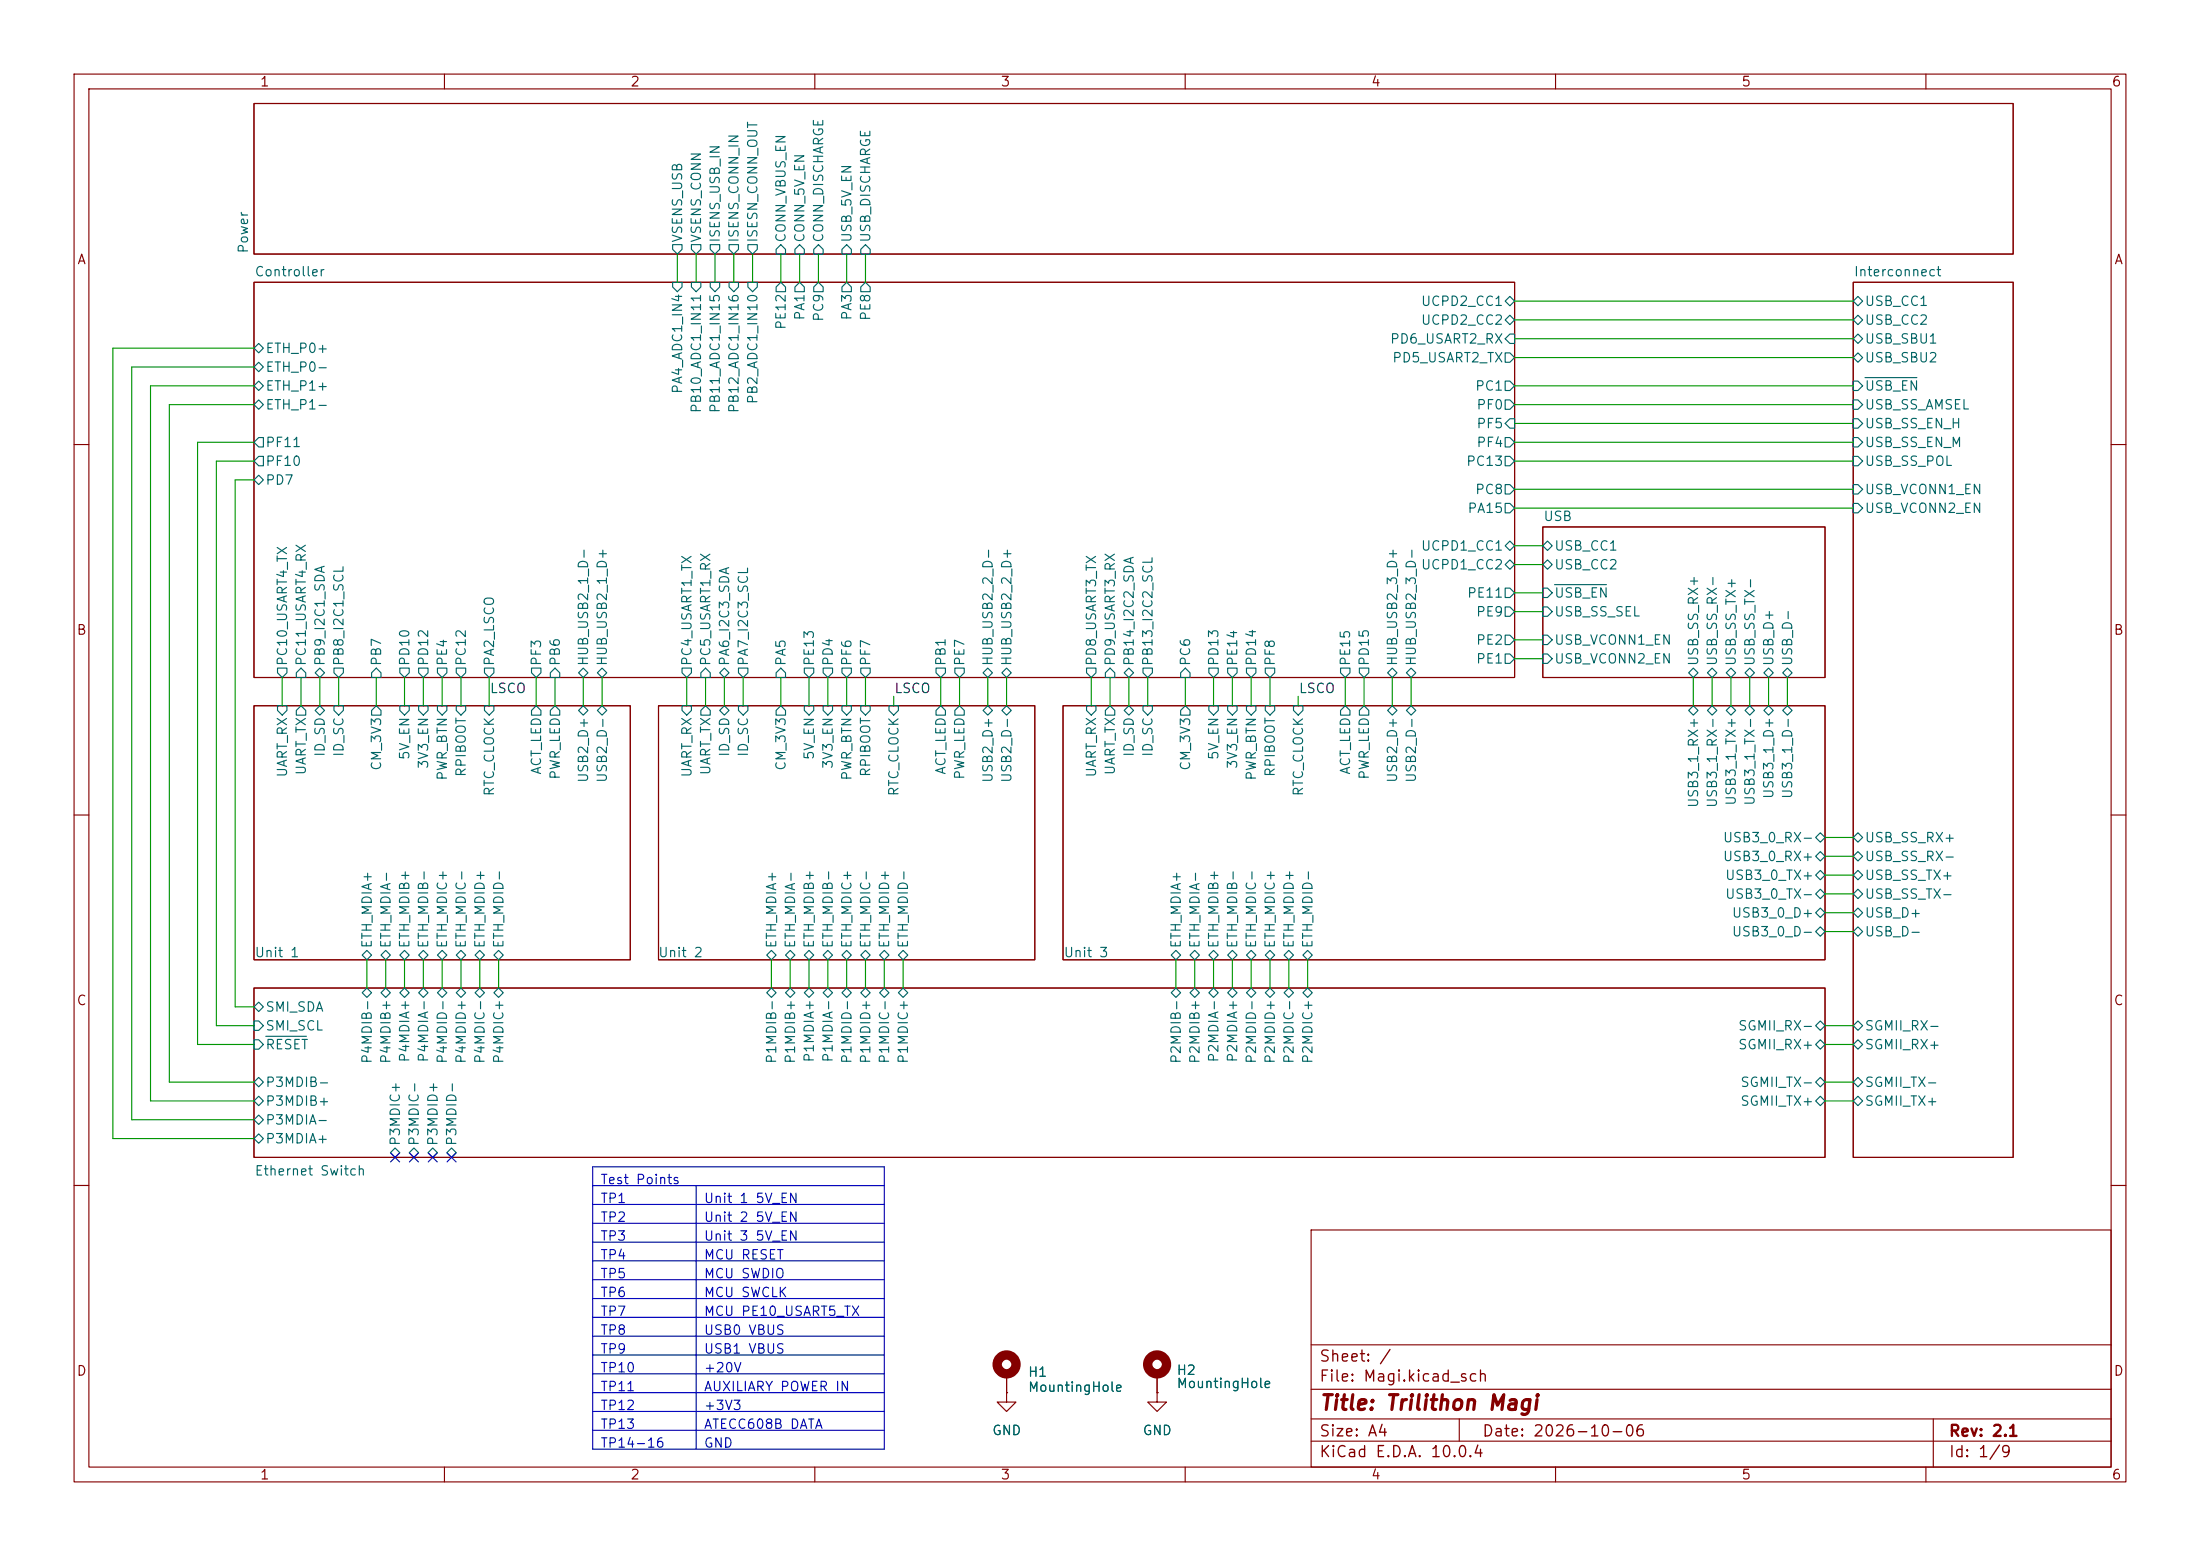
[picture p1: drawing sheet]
<svg xmlns="http://www.w3.org/2000/svg" width="297mm" height="210mm" viewBox="0 0 297 210" stroke-linecap="round" stroke-linejoin="round" font-family="sans-serif">
<g fill="none" stroke="#840000" stroke-width=".15">
<path d="M10 10h277v190h-277zM12 12h273v186h-273zM34.3 14h237.5v20.3h-237.5zM60 10v2M110 10v2M160 10v2M210 10v2M260 10v2M34.3 38.1h170.2v53.3h-170.2zM250.2 38.1h21.6v118.1h-21.6zM10 60h2M208.3 71.1h38.1v20.3h-38.1z"/>
<path d="M285 60h2M34.3 95.3h50.8v34.2h-50.8zM88.9 95.3h50.8v34.2h-50.8zM143.5 95.3h102.9v34.2h-102.9zM10 110h2M285 110h2M34.3 133.4h212.1v22.8h-212.1zM10 160h2M177 166h108v32h-108zM285 160h2M60 198v2M110 198v2"/>
<path d="M135.9 188v1.2h1.3l-1.3 1.3-1.3-1.3h1.3M135.9 188h.1M135.9 185.4v2.6M156.2 188v1.2h1.3l-1.3 1.3-1.3-1.3h1.3M156.2 188h.1M156.2 185.4v2.6M160 198v2M177 194.5h108M177 191.5h108M177 187.5h108M177 181.5h108M197 191.5v3"/>
<path d="M210 198v2M260 198v2M261 191.5v6.5"/>
</g>
<g fill="none" stroke="#006464" stroke-width=".15">
<path d="M90.8 38.1h1.3v.6l-.7 .7-.6-.7zM90.8 33h1.3v.7l-.7 .6-.6-.6zM93.3 38.1h1.3v.6l-.6 .7-.7-.7zM93.3 33h1.3v.7l-.6 .6-.7-.6zM95.9 38.1h1.3v.6l-.7 .7-.6-.7zM95.9 33h1.3v.7l-.7 .6-.6-.6zM98.4 38.1h1.3v.6l-.6 .7-.7-.7zM98.4 33h1.3v.7l-.6 .6-.7-.6zM101 38.1h1.2v.6l-.6 .7-.6-.7zM101 33h1.2v.7l-.6 .6-.6-.6zM104.8 38.7l.6-.6 .6 .6v.7h-1.2zM104.8 33.7l.6-.7 .6 .7v.6h-1.2z"/>
<path d="M107.9 38.1l.7 .6v.7h-1.3v-.7zM107.9 33l.7 .7v.6h-1.3v-.6zM110.5 38.1l.6 .6v.7h-1.2v-.7zM110.5 33l.6 .7v.6h-1.2v-.6zM114.3 38.1l.6 .6v.7h-1.2v-.7zM114.3 33l.6 .7v.6h-1.2v-.6zM116.2 38.7l.6-.6 .7 .6v.7h-1.3zM116.2 33.7l.6-.7 .7 .7v.6h-1.3zM34.3 47l.6-.6 .7 .6-.7 .6zM34.3 49.5l.6-.6 .7 .6-.7 .7zM34.9 54l.7 .6-.7 .6-.6-.6zM34.9 51.4l.7 .7-.7 .6-.6-.6z"/>
<path d="M34.9 59.1h.7v1.2h-.7l-.6-.6zM203.2 40.6l.6-.6 .7 .6-.7 .7zM203.2 47.6h.6l.7 .7-.7 .6h-.6zM203.2 51.4h.6l.7 .7-.7 .6h-.6zM203.2 59.1h.6l.7 .6-.7 .6h-.6zM203.2 54h.6l.7 .6-.7 .6h-.6zM203.8 42.5l.7 .7-.7 .6-.6-.6zM203.8 56.5h.7v1.3h-.7l-.6-.6zM203.8 45.1h.7v1.3h-.7l-.6-.7zM250.2 51.4h.6l.7 .7-.7 .6h-.6zM250.2 43.2l.6-.7 .7 .7-.7 .6zM250.2 40.6l.6-.6 .7 .6-.7 .7z"/>
<path d="M250.2 45.7l.6-.6 .7 .6-.7 .7zM250.2 54h.6l.7 .6-.7 .6h-.6zM250.2 48.3l.6-.7 .7 .7-.7 .6zM250.2 56.5h.6l.7 .7-.7 .6h-.6zM250.2 59.1h.6l.7 .6-.7 .6h-.6zM251.8 51h7M34.3 64.8l.6-.7 .7 .7-.7 .6zM34.9 61.6h.7v1.3h-.7l-.6-.7zM203.2 76.2l.6-.6 .7 .6-.7 .6zM203.2 73.7l.6-.7 .7 .7-.7 .6zM203.2 79.4h.6l.7 .6-.7 .6h-.6zM203.2 61.6h.6l.7 .6-.7 .7h-.6z"/>
<path d="M203.2 65.4h.6l.7 .6-.7 .7h-.6zM203.2 67.9h.6l.7 .7-.7 .6h-.6zM208.3 73.7l.6-.7 .6 .7-.6 .6zM208.3 76.2l.6-.6 .6 .6-.6 .6zM208.3 79.4h.6l.6 .6-.6 .6h-.6zM209.9 78.9h7M250.2 61.6h.6l.7 .6-.7 .7h-.6zM250.2 65.4h.6l.7 .6-.7 .7h-.6zM250.2 67.9h.6l.7 .7-.7 .6h-.6zM37.5 90.2h1.2v.6l-.6 .6-.6-.6zM37.5 95.3h1.2v.6l-.6 .6-.6-.6zM40.6 90.2l.7 .6v.6h-1.3v-.6z"/>
<path d="M40.6 95.3l.7 .6v.6h-1.3v-.6zM42.5 90.8l.7-.6 .6 .6-.6 .6zM42.5 95.9l.7-.6 .6 .6-.6 .6zM45.1 90.2h1.3v.6l-.7 .6-.6-.6zM45.1 95.3h1.3v.6l-.7 .6-.6-.6zM50.8 90.2l.6 .6v.6h-1.2v-.6zM50.8 95.3l.6 .6v.6h-1.2v-.6zM54 90.2h1.2v.6l-.6 .6-.6-.6zM54 95.3h1.2v.6l-.6 .6-.6-.6zM56.5 90.2h1.3v.6l-.7 .6-.6-.6zM56.5 95.3h1.3v.6l-.7 .6-.6-.6zM59.1 90.2h1.2v.6l-.6 .6-.6-.6z"/>
<path d="M59.1 95.3h1.2v.6l-.6 .6-.6-.6zM61.6 90.2h1.3v.6l-.7 .6-.6-.6zM61.6 95.3h1.3v.6l-.7 .6-.6-.6zM65.4 90.2h1.3v.6l-.7 .6-.6-.6zM65.4 95.3h1.3v.6l-.7 .6-.6-.6zM71.8 90.2h1.2v.6l-.6 .6-.6-.6zM72.4 95.3l.6 .6v.6h-1.2v-.6zM74.3 90.8l.6-.6 .7 .6v.6h-1.3zM74.9 95.3l.7 .6v.6h-1.3v-.6zM78.1 90.8l.6-.6 .7 .6-.7 .6zM78.1 95.9l.6-.6 .7 .6-.7 .6zM80.6 90.8l.7-.6 .6 .6-.6 .6z"/>
<path d="M81.3 95.3l.6 .6-.6 .6-.7-.6zM92.1 90.2h1.2v.6l-.6 .6-.6-.6zM92.1 95.3h1.2v.6l-.6 .6-.6-.6zM95.2 90.2l.7 .6v.6h-1.3v-.6zM95.2 95.3l.7 .6v.6h-1.3v-.6zM97.2 90.8l.6-.6 .6 .6-.6 .6zM97.2 95.9l.6-.6 .6 .6-.6 .6zM99.7 90.2h1.3v.6l-.7 .6-.6-.6zM99.7 95.3h1.3v.6l-.7 .6-.6-.6zM104.8 90.8l.6-.6 .6 .6v.6h-1.2zM105.4 95.3l.6 .6v.6h-1.2v-.6zM108.6 90.2h1.3v.6l-.7 .6-.6-.6z"/>
<path d="M108.6 95.3h1.3v.6l-.7 .6-.6-.6zM111.1 90.2h1.3v.6l-.6 .6-.7-.6zM111.1 95.3h1.3v.6l-.6 .6-.7-.6zM113.7 90.2h1.2v.6l-.6 .6-.6-.6zM113.7 95.3h1.2v.6l-.6 .6-.6-.6zM116.2 90.2h1.3v.6l-.7 .6-.6-.6zM116.2 95.3h1.3v.6l-.7 .6-.6-.6zM120 95.3h1.3v.6l-.7 .6-.6-.6zM126.4 90.2h1.2v.6l-.6 .6-.6-.6zM127 95.3l.6 .6v.6h-1.2v-.6zM128.9 90.2h1.3v.6l-.7 .6-.6-.6zM128.9 95.9l.6-.6 .7 .6v.6h-1.3z"/>
<path d="M132.7 90.8l.6-.6 .7 .6-.7 .6zM133.3 95.3l.7 .6-.7 .6-.6-.6zM135.3 90.8l.6-.6 .6 .6-.6 .6zM135.3 95.9l.6-.6 .6 .6-.6 .6zM146.7 90.2h1.3v.6l-.7 .6-.6-.6zM146.7 95.3h1.3v.6l-.7 .6-.6-.6zM149.2 90.8l.7-.6 .6 .6v.6h-1.3zM149.9 95.3l.6 .6v.6h-1.3v-.6zM151.8 90.8l.6-.6 .6 .6-.6 .6zM151.8 95.9l.6-.6 .6 .6-.6 .6zM154.3 90.2h1.3v.6l-.7 .6-.6-.6zM154.3 95.3h1.3v.6l-.7 .6-.6-.6z"/>
<path d="M160 90.2l.7 .6v.6h-1.3v-.6zM160 95.3l.7 .6v.6h-1.3v-.6zM163.2 90.2h1.3v.6l-.7 .6-.6-.6zM163.2 95.3h1.3v.6l-.7 .6-.6-.6zM165.7 90.2h1.3v.6l-.6 .6-.7-.6zM165.7 95.3h1.3v.6l-.6 .6-.7-.6zM168.3 90.2h1.2v.6l-.6 .6-.6-.6zM168.3 95.3h1.2v.6l-.6 .6-.6-.6zM170.8 90.2h1.3v.6l-.7 .6-.6-.6zM170.8 95.3h1.3v.6l-.7 .6-.6-.6zM174.6 95.3h1.3v.6l-.6 .6-.7-.6zM181 90.2h1.2v.6l-.6 .6-.6-.6z"/>
<path d="M181 95.9l.6-.6 .6 .6v.6h-1.2zM183.5 90.2h1.3v.6l-.7 .6-.6-.6zM184.1 95.3l.7 .6v.6h-1.3v-.6zM187.3 90.8l.7-.6 .6 .6-.6 .6zM187.3 95.9l.7-.6 .6 .6-.6 .6zM189.9 90.8l.6-.6 .6 .6-.6 .6zM189.9 95.9l.6-.6 .6 .6-.6 .6zM203.2 88.3h.6l.7 .6-.7 .6h-.6zM203.2 85.7h.6l.7 .7-.7 .6h-.6zM203.2 81.9h.6l.7 .7-.7 .6h-.6zM208.3 81.9h.6l.6 .7-.6 .6h-.6zM208.3 88.3h.6l.6 .6-.6 .6h-.6z"/>
<path d="M208.3 85.7h.6l.6 .7-.6 .6h-.6zM228 90.8l.6-.6 .6 .6-.6 .6zM228 95.9l.6-.6 .6 .6-.6 .6zM230.5 90.8l.6-.6 .7 .6-.7 .6zM231.1 95.3l.7 .6-.7 .6-.6-.6zM233 90.8l.7-.6 .6 .6-.6 .6zM233 95.9l.7-.6 .6 .6-.6 .6zM235.6 90.8l.6-.6 .7 .6-.7 .6zM235.6 95.9l.6-.6 .7 .6-.7 .6zM238.1 90.8l.7-.6 .6 .6-.6 .6zM238.1 95.9l.7-.6 .6 .6-.6 .6zM240.7 90.8l.6-.6 .6 .6-.6 .6z"/>
<path d="M240.7 95.9l.6-.6 .6 .6-.6 .6zM245.1 113l.6-.6 .7 .6-.7 .7zM245.1 118.1l.6-.6 .7 .6-.7 .6zM245.1 115.6l.6-.7 .7 .7-.7 .6zM250.2 118.1l.6-.6 .7 .6-.7 .6zM250.2 115.6l.6-.7 .7 .7-.7 .6zM250.2 113l.6-.6 .7 .6-.7 .7zM34.3 135.9l.6-.6 .7 .6-.7 .6zM34.3 137.8h.6l.7 .6-.7 .7h-.6zM35.9 139.9h5.5M48.9 128.9l.6-.6 .7 .6-.7 .6zM48.9 134l.6-.6 .7 .6-.7 .6z"/>
<path d="M51.4 128.9l.7-.6 .6 .6-.6 .6zM51.4 134l.7-.6 .6 .6-.6 .6zM54 128.9l.6-.6 .6 .6-.6 .6zM54 134l.6-.6 .6 .6-.6 .6zM56.5 128.9l.6-.6 .7 .6-.7 .6zM56.5 134l.6-.6 .7 .6-.7 .6zM59.1 128.9l.6-.6 .6 .6-.6 .6zM59.1 134l.6-.6 .6 .6-.6 .6zM61.6 128.9l.6-.6 .7 .6-.7 .6zM61.6 134l.6-.6 .7 .6-.7 .6zM64.1 128.9l.7-.6 .6 .6-.6 .6zM64.1 134l.7-.6 .6 .6-.6 .6z"/>
<path d="M66.7 128.9l.6-.6 .6 .6-.6 .6zM66.7 134l.6-.6 .6 .6-.6 .6zM103.5 128.9l.6-.6 .7 .6-.7 .6zM103.5 134l.6-.6 .7 .6-.7 .6zM106 128.9l.7-.6 .6 .6-.6 .6zM106 134l.7-.6 .6 .6-.6 .6zM108.6 128.9l.6-.6 .7 .6-.7 .6zM108.6 134l.6-.6 .7 .6-.7 .6zM111.1 128.9l.7-.6 .6 .6-.6 .6zM111.1 134l.7-.6 .6 .6-.6 .6zM113.7 128.9l.6-.6 .6 .6-.6 .6zM113.7 134l.6-.6 .6 .6-.6 .6z"/>
<path d="M116.2 128.9l.6-.6 .7 .6-.7 .6zM116.2 134l.6-.6 .7 .6-.7 .6zM118.7 128.9l.7-.6 .6 .6-.6 .6zM118.7 134l.7-.6 .6 .6-.6 .6zM121.3 128.9l.6-.6 .7 .6-.7 .6zM121.3 134l.6-.6 .7 .6-.7 .6zM158.1 128.9l.6-.6 .7 .6-.7 .6zM158.1 134l.6-.6 .7 .6-.7 .6zM160.7 128.9l.6-.6 .6 .6-.6 .6zM160.7 134l.6-.6 .6 .6-.6 .6zM163.2 128.9l.6-.6 .7 .6-.7 .6zM163.2 134l.6-.6 .7 .6-.7 .6z"/>
<path d="M165.7 128.9l.7-.6 .6 .6-.6 .6zM165.7 134l.7-.6 .6 .6-.6 .6zM168.3 128.9l.6-.6 .6 .6-.6 .6zM168.3 134l.6-.6 .6 .6-.6 .6zM170.8 128.9l.6-.6 .7 .6-.7 .6zM170.8 134l.6-.6 .7 .6-.7 .6zM173.4 128.9l.6-.6 .6 .6-.6 .6zM173.4 134l.6-.6 .6 .6-.6 .6zM175.9 128.9l.6-.6 .7 .6-.7 .6zM175.9 134l.6-.6 .7 .6-.7 .6zM245.1 120.7l.6-.7 .7 .7-.7 .6zM245.1 123.2l.6-.6 .7 .6-.7 .6z"/>
<path d="M245.1 125.7l.6-.6 .7 .6-.7 .7zM245.7 137.8l.7 .6-.7 .7-.6-.7zM250.2 125.7l.6-.6 .7 .6-.7 .7zM250.2 123.2l.6-.6 .7 .6-.7 .6zM250.2 120.7l.6-.7 .7 .7-.7 .6zM250.2 138.4l.6-.6 .7 .6-.7 .7zM34.3 146.1l.6-.7 .7 .7-.7 .6zM34.3 151.1l.6-.6 .7 .6-.7 .7zM34.3 148.6l.6-.6 .7 .6-.7 .6zM34.3 140.3h.6l.7 .7-.7 .6h-.6zM34.9 153l.7 .7-.7 .6-.6-.6zM52.7 155.6l.6-.7 .7 .7-.7 .6z"/>
<path d="M55.9 154.9l.6 .7-.6 .6-.7-.6zM58.4 154.9l.7 .7-.7 .6-.6-.6zM61 154.9l.6 .7-.6 .6-.7-.6zM245.1 141l.6-.7 .7 .7-.7 .6zM245.1 146.1l.6-.7 .7 .7-.7 .6zM245.1 148.6l.6-.6 .7 .6-.7 .6zM250.2 141l.6-.7 .7 .7-.7 .6zM250.2 148.6l.6-.6 .7 .6-.7 .6zM250.2 146.1l.6-.7 .7 .7-.7 .6z"/>
</g>
<g fill="none" stroke="#840000" stroke-width="1.3">
<circle cx="135.9" cy="184.1" r="1.27"/>
<circle cx="156.2" cy="184.1" r="1.27"/>
</g>
<g fill="none" stroke="#0000c2" stroke-width=".15">
<path d="M80 157.5h39.4v38.1h-39.4zM80 160h39.4M80 162.6h39.4M80 165.1h39.4M80 167.6h39.4M80 170.2h39.4M80 172.7h39.4M80 175.3h39.4M80 177.8h39.4M94 160v35.6M80 180.3h39.4M80 182.9h39.4"/>
<path d="M80 185.4h39.4M80 188h39.4M80 190.5h39.4M80 193h39.4"/>
</g>
<g fill="none" stroke="#009600" stroke-width=".15">
<path d="M91.4 34.3v3.8M94 34.3v3.8M96.5 34.3v3.8M99.1 34.3v3.8M101.6 34.3v3.8M105.4 34.3v3.8M107.9 34.3v3.8M110.5 34.3v3.8M114.3 34.3v3.8M116.8 34.3v3.8M34.3 59.7h-7.6v81.3h7.6M34.3 52.1h-14v96.5h14"/>
<path d="M34.3 54.6h-11.4v91.5h11.4M34.3 47h-19.1v106.7h19.1M34.3 49.5h-16.5v101.6h16.5M204.5 54.6h45.7M204.5 59.7h45.7M204.5 52.1h45.7M204.5 43.2h45.7M204.5 48.3h45.7M204.5 45.7h45.7M204.5 40.6h45.7M204.5 57.2h45.7M34.3 64.8h-2.6v71.1h2.6"/>
<path d="M34.3 62.2h-5.1v76.2h5.1M204.5 62.2h45.7M204.5 68.6h45.7M204.5 73.7h3.8M204.5 76.2h3.8M204.5 66h45.7M38.1 91.4v3.9M40.6 91.4v3.9M43.2 91.4v3.9M45.7 91.4v3.9M50.8 91.4v3.9M54.6 91.4v3.9"/>
<path d="M57.1 91.4v3.9M59.7 91.4v3.9M62.2 91.4v3.9M66 91.4v3.9M72.4 91.4v3.9M74.9 91.4v3.9M78.7 91.4v3.9M81.3 91.4v3.9M92.7 91.4v3.9M95.2 91.4v3.9M97.8 91.4v3.9M100.3 91.4v3.9"/>
<path d="M105.4 91.4v3.9M109.2 91.4v3.9M111.8 91.4v3.9M114.3 91.4v3.9M116.8 91.4v3.9M120.6 94v1.3M127 91.4v3.9M129.5 91.4v3.9M133.3 91.4v3.9M135.9 91.4v3.9M147.3 91.4v3.9M149.9 91.4v3.9"/>
<path d="M152.4 91.4v3.9M154.9 91.4v3.9M160 91.4v3.9M163.8 91.4v3.9M166.4 91.4v3.9M168.9 91.4v3.9M171.4 91.4v3.9M175.3 94v1.3M181.6 91.4v3.9M184.1 91.4v3.9M188 91.4v3.9M190.5 91.4v3.9"/>
<path d="M204.5 80h3.8M204.5 86.4h3.8M204.5 82.6h3.8M204.5 88.9h3.8M228.6 91.4v3.9M231.1 91.4v3.9M233.7 91.4v3.9M236.2 91.4v3.9M238.8 91.4v3.9M241.3 91.4v3.9M246.4 115.6h3.8M246.4 113h3.8"/>
<path d="M246.4 118.1h3.8M49.5 129.5v3.9M52.1 129.5v3.9M54.6 129.5v3.9M57.1 129.5v3.9M59.7 129.5v3.9M62.2 129.5v3.9M64.8 129.5v3.9M67.3 129.5v3.9M104.1 129.5v3.9M106.7 129.5v3.9M109.2 129.5v3.9"/>
<path d="M111.8 129.5v3.9M114.3 129.5v3.9M116.8 129.5v3.9M119.4 129.5v3.9M121.9 129.5v3.9M158.7 129.5v3.9M161.3 129.5v3.9M163.8 129.5v3.9M166.4 129.5v3.9M168.9 129.5v3.9M171.4 129.5v3.9M174 129.5v3.9"/>
<path d="M176.5 129.5v3.9M246.4 138.4h3.8M246.4 125.7h3.8M246.4 123.2h3.8M246.4 120.7h3.8M246.4 141h3.8M246.4 146.1h3.8M246.4 148.6h3.8"/>
</g>
<path d="M52.7 155.6l1.2 1.2M53.9 155.6l-1.2 1.2M55.3 155.6l1.2 1.2M56.5 155.6l-1.2 1.2M57.8 155.6l1.2 1.2M59 155.6l-1.2 1.2M60.4 155.6l1.2 1.2M61.6 155.6l-1.2 1.2" fill="none" stroke="#000084" stroke-width=".15"/>
<text font-size="2" fill="#840000" x="178" y="190.8">Title: Trilithon Magi</text>
<g font-size="1.5" fill="#840000">
<text x="178" y="184.2">Sheet: /</text>
<text x="178" y="186.9">File: Magi.kicad_sch</text>
<text x="178" y="197.1">KiCad E.D.A. 10.0.4</text>
<text x="178" y="194.3">Size: A4</text>
<text x="200" y="194.3">Date: 2026-10-06</text>
<text x="263" y="194.3">Rev: 2.1</text>
<text x="263" y="197.1">Id: 1/9</text>
</g>
<g font-size="1.3" fill="#840000">
<text x="35" y="12">1</text>
<text x="85" y="12">2</text>
<text x="135" y="12">3</text>
<text x="185" y="12">4</text>
<text x="235" y="12">5</text>
<text x="285" y="12">6</text>
<text x="10.3" y="36">A</text>
<text x="285.3" y="36">A</text>
<text x="10.3" y="86">B</text>
<text x="285.3" y="86">B</text>
<text x="10.3" y="136">C</text>
<text x="285.3" y="136">C</text>
<text x="10.3" y="186">D</text>
<text x="285.3" y="186">D</text>
<text x="35" y="200">1</text>
<text x="85" y="200">2</text>
<text x="135" y="200">3</text>
<text x="185" y="200">4</text>
<text x="235" y="200">5</text>
<text x="285" y="200">6</text>
</g>
<g font-size="1.3" fill="#006464">
<text x="33.8" y="34.3" transform="rotate(-90 33.8 34.3)">Power</text>
<text x="92.4" y="32.8" transform="rotate(-90 92.4 32.8)">VSENS_USB</text>
<text x="95" y="32.8" transform="rotate(-90 95 32.8)">VSENS_CONN</text>
<text x="97.5" y="32.8" transform="rotate(-90 97.5 32.8)">ISENS_USB_IN</text>
<text x="100" y="32.8" transform="rotate(-90 100 32.8)">ISENS_CONN_IN</text>
<text x="102.6" y="32.8" transform="rotate(-90 102.6 32.8)">ISESN_CONN_OUT</text>
<text x="106.4" y="32.8" transform="rotate(-90 106.4 32.8)">CONN_VBUS_EN</text>
<text x="108.9" y="32.8" transform="rotate(-90 108.9 32.8)">CONN_5V_EN</text>
<text x="111.5" y="32.8" transform="rotate(-90 111.5 32.8)">CONN_DISCHARGE</text>
<text x="115.3" y="32.8" transform="rotate(-90 115.3 32.8)">USB_5V_EN</text>
<text x="117.8" y="32.8" transform="rotate(-90 117.8 32.8)">USB_DISCHARGE</text>
<text x="34.3" y="37.6">Controller</text>
<text x="191.7" y="41.6">UCPD2_CC1</text>
<text x="250.2" y="37.6">Interconnect</text>
<text x="251.7" y="41.6">USB_CC1</text>
<text x="35.8" y="48">ETH_P0+</text>
<text x="106.4" y="44.6" transform="rotate(-90 106.4 44.6)">PE12</text>
<text x="108.9" y="43.3" transform="rotate(-90 108.9 43.3)">PA1</text>
<text x="111.5" y="43.5" transform="rotate(-90 111.5 43.5)">PC9</text>
<text x="115.3" y="43.3" transform="rotate(-90 115.3 43.3)">PA3</text>
<text x="117.8" y="43.4" transform="rotate(-90 117.8 43.4)">PE8</text>
<text x="187.6" y="46.7">PD6_USART2_RX</text>
<text x="191.7" y="44.2">UCPD2_CC2</text>
<text x="251.7" y="44.2">USB_CC2</text>
<text x="251.7" y="46.7">USB_SBU1</text>
<text x="35.8" y="53">ETH_P1+</text>
<text x="35.8" y="50.5">ETH_P0-</text>
<text x="92.4" y="53.2" transform="rotate(-90 92.4 53.2)">PA4_ADC1_IN4</text>
<text x="187.9" y="49.2">PD5_USART2_TX</text>
<text x="199.1" y="53">PC1</text>
<text x="251.7" y="53">USB_EN</text>
<text x="251.7" y="49.2">USB_SBU2</text>
<text x="35.8" y="55.6">ETH_P1-</text>
<text x="95" y="55.9" transform="rotate(-90 95 55.9)">PB10_ADC1_IN11</text>
<text x="97.5" y="55.9" transform="rotate(-90 97.5 55.9)">PB11_ADC1_IN15</text>
<text x="100" y="55.9" transform="rotate(-90 100 55.9)">PB12_ADC1_IN16</text>
<text x="102.6" y="54.6" transform="rotate(-90 102.6 54.6)">PB2_ADC1_IN10</text>
<text x="199.2" y="58.1">PF5</text>
<text x="199.2" y="55.6">PF0</text>
<text x="251.7" y="55.6">USB_SS_AMSEL</text>
<text x="251.7" y="58.1">USB_SS_EN_H</text>
<text x="35.8" y="63.2">PF10</text>
<text x="35.8" y="60.7">PF11</text>
<text x="35.8" y="65.7">PD7</text>
<text x="197.8" y="63.2">PC13</text>
<text x="199.2" y="60.7">PF4</text>
<text x="251.7" y="63.2">USB_SS_POL</text>
<text x="251.7" y="60.7">USB_SS_EN_M</text>
<text x="198" y="69.6">PA15</text>
<text x="199.1" y="67">PC8</text>
<text x="208.3" y="70.6">USB</text>
<text x="251.7" y="67">USB_VCONN1_EN</text>
<text x="251.7" y="69.6">USB_VCONN2_EN</text>
<text x="191.7" y="77.2">UCPD1_CC2</text>
<text x="191.7" y="74.6">UCPD1_CC1</text>
<text x="209.7" y="74.6">USB_CC1</text>
<text x="209.7" y="77.2">USB_CC2</text>
<text x="198" y="81">PE11</text>
<text x="199.2" y="83.5">PE9</text>
<text x="209.7" y="81">USB_EN</text>
<text x="209.7" y="83.5">USB_SS_SEL</text>
<text x="39.1" y="90" transform="rotate(-90 39.1 90)">PC10_USART4_TX</text>
<text x="41.6" y="90" transform="rotate(-90 41.6 90)">PC11_USART4_RX</text>
<text x="44.2" y="90" transform="rotate(-90 44.2 90)">PB9_I2C1_SDA</text>
<text x="46.7" y="90" transform="rotate(-90 46.7 90)">PB8_I2C1_SCL</text>
<text x="51.8" y="90" transform="rotate(-90 51.8 90)">PB7</text>
<text x="55.6" y="90" transform="rotate(-90 55.6 90)">PD10</text>
<text x="58.1" y="90" transform="rotate(-90 58.1 90)">PD12</text>
<text x="60.7" y="90" transform="rotate(-90 60.7 90)">PE4</text>
<text x="63.2" y="90" transform="rotate(-90 63.2 90)">PC12</text>
<text x="67" y="90" transform="rotate(-90 67 90)">PA2_LSCO</text>
<text x="73.4" y="90" transform="rotate(-90 73.4 90)">PF3</text>
<text x="75.9" y="90" transform="rotate(-90 75.9 90)">PB6</text>
<text x="79.7" y="90" transform="rotate(-90 79.7 90)">HUB_USB2_1_D-</text>
<text x="82.3" y="90" transform="rotate(-90 82.3 90)">HUB_USB2_1_D+</text>
<text x="93.7" y="90" transform="rotate(-90 93.7 90)">PC4_USART1_TX</text>
<text x="96.2" y="90" transform="rotate(-90 96.2 90)">PC5_USART1_RX</text>
<text x="98.8" y="90" transform="rotate(-90 98.8 90)">PA6_I2C3_SDA</text>
<text x="101.3" y="90" transform="rotate(-90 101.3 90)">PA7_I2C3_SCL</text>
<text x="106.4" y="90" transform="rotate(-90 106.4 90)">PA5</text>
<text x="110.2" y="90" transform="rotate(-90 110.2 90)">PE13</text>
<text x="112.7" y="90" transform="rotate(-90 112.7 90)">PD4</text>
<text x="115.3" y="90" transform="rotate(-90 115.3 90)">PF6</text>
<text x="117.8" y="90" transform="rotate(-90 117.8 90)">PF7</text>
<text x="128" y="90" transform="rotate(-90 128 90)">PB1</text>
<text x="130.5" y="90" transform="rotate(-90 130.5 90)">PE7</text>
<text x="134.3" y="90" transform="rotate(-90 134.3 90)">HUB_USB2_2_D-</text>
<text x="136.9" y="90" transform="rotate(-90 136.9 90)">HUB_USB2_2_D+</text>
<text x="148.3" y="90" transform="rotate(-90 148.3 90)">PD8_USART3_TX</text>
<text x="150.8" y="90" transform="rotate(-90 150.8 90)">PD9_USART3_RX</text>
<text x="153.4" y="90" transform="rotate(-90 153.4 90)">PB14_I2C2_SDA</text>
<text x="155.9" y="90" transform="rotate(-90 155.9 90)">PB13_I2C2_SCL</text>
<text x="161" y="90" transform="rotate(-90 161 90)">PC6</text>
<text x="164.8" y="90" transform="rotate(-90 164.8 90)">PD13</text>
<text x="167.3" y="90" transform="rotate(-90 167.3 90)">PE14</text>
<text x="169.9" y="90" transform="rotate(-90 169.9 90)">PD14</text>
<text x="172.4" y="90" transform="rotate(-90 172.4 90)">PF8</text>
<text x="182.6" y="90" transform="rotate(-90 182.6 90)">PE15</text>
<text x="185.1" y="90" transform="rotate(-90 185.1 90)">PD15</text>
<text x="188.9" y="90" transform="rotate(-90 188.9 90)">HUB_USB2_3_D+</text>
<text x="191.5" y="90" transform="rotate(-90 191.5 90)">HUB_USB2_3_D-</text>
<text x="199.2" y="89.9">PE1</text>
<text x="199.2" y="87.3">PE2</text>
<text x="209.7" y="89.9">USB_VCONN2_EN</text>
<text x="209.7" y="87.3">USB_VCONN1_EN</text>
<text x="229.6" y="90" transform="rotate(-90 229.6 90)">USB_SS_RX+</text>
<text x="232.1" y="90" transform="rotate(-90 232.1 90)">USB_SS_RX-</text>
<text x="234.7" y="90" transform="rotate(-90 234.7 90)">USB_SS_TX+</text>
<text x="237.2" y="90" transform="rotate(-90 237.2 90)">USB_SS_TX-</text>
<text x="239.7" y="90" transform="rotate(-90 239.7 90)">USB_D+</text>
<text x="242.3" y="90" transform="rotate(-90 242.3 90)">USB_D-</text>
<text x="39.1" y="105" transform="rotate(-90 39.1 105)">UART_RX</text>
<text x="41.6" y="104.7" transform="rotate(-90 41.6 104.7)">UART_TX</text>
<text x="44.2" y="102.2" transform="rotate(-90 44.2 102.2)">ID_SD</text>
<text x="46.7" y="102.2" transform="rotate(-90 46.7 102.2)">ID_SC</text>
<text x="51.8" y="104.1" transform="rotate(-90 51.8 104.1)">CM_3V3</text>
<text x="55.6" y="102.7" transform="rotate(-90 55.6 102.7)">5V_EN</text>
<text x="58.1" y="103.9" transform="rotate(-90 58.1 103.9)">3V3_EN</text>
<text x="60.7" y="105.4" transform="rotate(-90 60.7 105.4)">PWR_BTN</text>
<text x="63.2" y="105" transform="rotate(-90 63.2 105)">RPIBOOT</text>
<text x="67" y="107.6" transform="rotate(-90 67 107.6)">RTC_CLOCK</text>
<text x="73.4" y="104.7" transform="rotate(-90 73.4 104.7)">ACT_LED</text>
<text x="75.9" y="105.3" transform="rotate(-90 75.9 105.3)">PWR_LED</text>
<text x="79.7" y="105.7" transform="rotate(-90 79.7 105.7)">USB2_D+</text>
<text x="82.3" y="105.7" transform="rotate(-90 82.3 105.7)">USB2_D-</text>
<text x="93.7" y="105" transform="rotate(-90 93.7 105)">UART_RX</text>
<text x="96.2" y="104.7" transform="rotate(-90 96.2 104.7)">UART_TX</text>
<text x="98.8" y="102.2" transform="rotate(-90 98.8 102.2)">ID_SD</text>
<text x="101.3" y="102.2" transform="rotate(-90 101.3 102.2)">ID_SC</text>
<text x="106.4" y="104.1" transform="rotate(-90 106.4 104.1)">CM_3V3</text>
<text x="110.2" y="102.7" transform="rotate(-90 110.2 102.7)">5V_EN</text>
<text x="112.7" y="103.9" transform="rotate(-90 112.7 103.9)">3V3_EN</text>
<text x="115.3" y="105.4" transform="rotate(-90 115.3 105.4)">PWR_BTN</text>
<text x="117.8" y="105" transform="rotate(-90 117.8 105)">RPIBOOT</text>
<text x="121.6" y="107.6" transform="rotate(-90 121.6 107.6)">RTC_CLOCK</text>
<text x="128" y="104.7" transform="rotate(-90 128 104.7)">ACT_LED</text>
<text x="130.5" y="105.3" transform="rotate(-90 130.5 105.3)">PWR_LED</text>
<text x="134.3" y="105.7" transform="rotate(-90 134.3 105.7)">USB2_D+</text>
<text x="136.9" y="105.7" transform="rotate(-90 136.9 105.7)">USB2_D-</text>
<text x="148.3" y="105" transform="rotate(-90 148.3 105)">UART_RX</text>
<text x="150.8" y="104.7" transform="rotate(-90 150.8 104.7)">UART_TX</text>
<text x="153.4" y="102.2" transform="rotate(-90 153.4 102.2)">ID_SD</text>
<text x="155.9" y="102.2" transform="rotate(-90 155.9 102.2)">ID_SC</text>
<text x="161" y="104.1" transform="rotate(-90 161 104.1)">CM_3V3</text>
<text x="164.8" y="102.7" transform="rotate(-90 164.8 102.7)">5V_EN</text>
<text x="167.3" y="103.9" transform="rotate(-90 167.3 103.9)">3V3_EN</text>
<text x="169.9" y="105.4" transform="rotate(-90 169.9 105.4)">PWR_BTN</text>
<text x="172.4" y="105" transform="rotate(-90 172.4 105)">RPIBOOT</text>
<text x="176.2" y="107.6" transform="rotate(-90 176.2 107.6)">RTC_CLOCK</text>
<text x="182.6" y="104.7" transform="rotate(-90 182.6 104.7)">ACT_LED</text>
<text x="185.1" y="105.3" transform="rotate(-90 185.1 105.3)">PWR_LED</text>
<text x="188.9" y="105.7" transform="rotate(-90 188.9 105.7)">USB2_D+</text>
<text x="191.5" y="105.7" transform="rotate(-90 191.5 105.7)">USB2_D-</text>
<text x="239.7" y="107.9" transform="rotate(-90 239.7 107.9)">USB3_1_D+</text>
<text x="242.3" y="107.9" transform="rotate(-90 242.3 107.9)">USB3_1_D-</text>
<text x="229.6" y="109.1" transform="rotate(-90 229.6 109.1)">USB3_1_RX+</text>
<text x="232.1" y="109.1" transform="rotate(-90 232.1 109.1)">USB3_1_RX-</text>
<text x="234.7" y="108.8" transform="rotate(-90 234.7 108.8)">USB3_1_TX+</text>
<text x="237.2" y="108.8" transform="rotate(-90 237.2 108.8)">USB3_1_TX-</text>
<text x="232.5" y="114">USB3_0_RX-</text>
<text x="232.5" y="116.5">USB3_0_RX+</text>
<text x="232.8" y="119.1">USB3_0_TX+</text>
<text x="251.7" y="119.1">USB_SS_TX+</text>
<text x="251.7" y="116.5">USB_SS_RX-</text>
<text x="251.7" y="114">USB_SS_RX+</text>
<text x="232.8" y="121.6">USB3_0_TX-</text>
<text x="233.7" y="124.2">USB3_0_D+</text>
<text x="251.7" y="124.2">USB_D+</text>
<text x="251.7" y="121.6">USB_SS_TX-</text>
<text x="34.3" y="129.5">Unit 1</text>
<text x="50.5" y="128.1" transform="rotate(-90 50.5 128.1)">ETH_MDIA+</text>
<text x="53" y="128.1" transform="rotate(-90 53 128.1)">ETH_MDIA-</text>
<text x="55.6" y="128.1" transform="rotate(-90 55.6 128.1)">ETH_MDIB+</text>
<text x="58.1" y="128.1" transform="rotate(-90 58.1 128.1)">ETH_MDIB-</text>
<text x="60.7" y="128.1" transform="rotate(-90 60.7 128.1)">ETH_MDIC+</text>
<text x="63.2" y="128.1" transform="rotate(-90 63.2 128.1)">ETH_MDIC-</text>
<text x="65.7" y="128.1" transform="rotate(-90 65.7 128.1)">ETH_MDID+</text>
<text x="68.3" y="128.1" transform="rotate(-90 68.3 128.1)">ETH_MDID-</text>
<text x="88.8" y="129.5">Unit 2</text>
<text x="105.1" y="128.1" transform="rotate(-90 105.1 128.1)">ETH_MDIA+</text>
<text x="107.7" y="128.1" transform="rotate(-90 107.7 128.1)">ETH_MDIA-</text>
<text x="110.2" y="128.1" transform="rotate(-90 110.2 128.1)">ETH_MDIB+</text>
<text x="112.7" y="128.1" transform="rotate(-90 112.7 128.1)">ETH_MDIB-</text>
<text x="115.3" y="128.1" transform="rotate(-90 115.3 128.1)">ETH_MDIC+</text>
<text x="117.8" y="128.1" transform="rotate(-90 117.8 128.1)">ETH_MDIC-</text>
<text x="120.4" y="128.1" transform="rotate(-90 120.4 128.1)">ETH_MDID+</text>
<text x="122.9" y="128.1" transform="rotate(-90 122.9 128.1)">ETH_MDID-</text>
<text x="143.5" y="129.5">Unit 3</text>
<text x="159.7" y="128.1" transform="rotate(-90 159.7 128.1)">ETH_MDIA+</text>
<text x="162.3" y="128.1" transform="rotate(-90 162.3 128.1)">ETH_MDIA-</text>
<text x="164.8" y="128.1" transform="rotate(-90 164.8 128.1)">ETH_MDIB+</text>
<text x="167.3" y="128.1" transform="rotate(-90 167.3 128.1)">ETH_MDIB-</text>
<text x="169.9" y="128.1" transform="rotate(-90 169.9 128.1)">ETH_MDIC-</text>
<text x="172.4" y="128.1" transform="rotate(-90 172.4 128.1)">ETH_MDIC+</text>
<text x="175" y="128.1" transform="rotate(-90 175 128.1)">ETH_MDID+</text>
<text x="177.5" y="128.1" transform="rotate(-90 177.5 128.1)">ETH_MDID-</text>
<text x="233.7" y="126.7">USB3_0_D-</text>
<text x="251.7" y="126.7">USB_D-</text>
<text x="35.8" y="136.9">SMI_SDA</text>
<text x="35.8" y="139.4">SMI_SCL</text>
<text x="35.8" y="141.9">RESET</text>
<text x="50.5" y="143.7" transform="rotate(-90 50.5 143.7)">P4MDIB-</text>
<text x="53" y="143.7" transform="rotate(-90 53 143.7)">P4MDIB+</text>
<text x="55.6" y="143.5" transform="rotate(-90 55.6 143.5)">P4MDIA+</text>
<text x="58.1" y="143.5" transform="rotate(-90 58.1 143.5)">P4MDIA-</text>
<text x="60.7" y="143.7" transform="rotate(-90 60.7 143.7)">P4MDID-</text>
<text x="63.2" y="143.7" transform="rotate(-90 63.2 143.7)">P4MDID+</text>
<text x="65.7" y="143.7" transform="rotate(-90 65.7 143.7)">P4MDIC-</text>
<text x="68.3" y="143.7" transform="rotate(-90 68.3 143.7)">P4MDIC+</text>
<text x="105.1" y="143.7" transform="rotate(-90 105.1 143.7)">P1MDIB-</text>
<text x="107.7" y="143.7" transform="rotate(-90 107.7 143.7)">P1MDIB+</text>
<text x="110.2" y="143.5" transform="rotate(-90 110.2 143.5)">P1MDIA+</text>
<text x="112.7" y="143.5" transform="rotate(-90 112.7 143.5)">P1MDIA-</text>
<text x="115.3" y="143.7" transform="rotate(-90 115.3 143.7)">P1MDID-</text>
<text x="117.8" y="143.7" transform="rotate(-90 117.8 143.7)">P1MDID+</text>
<text x="120.4" y="143.7" transform="rotate(-90 120.4 143.7)">P1MDIC-</text>
<text x="122.9" y="143.7" transform="rotate(-90 122.9 143.7)">P1MDIC+</text>
<text x="159.7" y="143.7" transform="rotate(-90 159.7 143.7)">P2MDIB-</text>
<text x="162.3" y="143.7" transform="rotate(-90 162.3 143.7)">P2MDIB+</text>
<text x="164.8" y="143.5" transform="rotate(-90 164.8 143.5)">P2MDIA-</text>
<text x="167.3" y="143.5" transform="rotate(-90 167.3 143.5)">P2MDIA+</text>
<text x="169.9" y="143.7" transform="rotate(-90 169.9 143.7)">P2MDID-</text>
<text x="172.4" y="143.7" transform="rotate(-90 172.4 143.7)">P2MDID+</text>
<text x="175" y="143.7" transform="rotate(-90 175 143.7)">P2MDIC-</text>
<text x="177.5" y="143.7" transform="rotate(-90 177.5 143.7)">P2MDIC+</text>
<text x="234.6" y="139.4">SGMII_RX-</text>
<text x="234.6" y="141.9">SGMII_RX+</text>
<text x="251.7" y="141.9">SGMII_RX+</text>
<text x="251.7" y="139.4">SGMII_RX-</text>
<text x="35.8" y="147">P3MDIB-</text>
<text x="35.8" y="149.6">P3MDIB+</text>
<text x="234.9" y="147">SGMII_TX-</text>
<text x="234.9" y="149.6">SGMII_TX+</text>
<text x="251.7" y="149.6">SGMII_TX+</text>
<text x="251.7" y="147">SGMII_TX-</text>
<text x="35.8" y="154.6">P3MDIA+</text>
<text x="35.8" y="152.1">P3MDIA-</text>
<text x="54.3" y="154.7" transform="rotate(-90 54.3 154.7)">P3MDIC+</text>
<text x="56.9" y="154.7" transform="rotate(-90 56.9 154.7)">P3MDIC-</text>
<text x="59.4" y="154.7" transform="rotate(-90 59.4 154.7)">P3MDID+</text>
<text x="61.9" y="154.7" transform="rotate(-90 61.9 154.7)">P3MDID-</text>
<text x="34.3" y="159">Ethernet Switch</text>
<text x="158.8" y="185.9">H2</text>
<text x="138.7" y="186.1">H1</text>
<text x="138.7" y="188.2">MountingHole</text>
<text x="158.8" y="187.7">MountingHole</text>
<text x="133.9" y="194">GND</text>
<text x="154.2" y="194">GND</text>
</g>
<g font-size="1.3" fill="#0f0f0f">
<text x="66" y="93.9">LSCO</text>
<text x="120.6" y="93.9">LSCO</text>
<text x="175.3" y="93.9">LSCO</text>
</g>
<g font-size="1.3" fill="#0000c2">
<text x="81" y="160.1">Test Points</text>
<text x="81" y="162.7">TP1</text>
<text x="81" y="165.2">TP2</text>
<text x="81" y="167.8">TP3</text>
<text x="94.9" y="162.7">Unit 1 5V_EN</text>
<text x="94.9" y="165.2">Unit 2 5V_EN</text>
<text x="94.9" y="167.8">Unit 3 5V_EN</text>
<text x="81" y="170.3">TP4</text>
<text x="81" y="172.8">TP5</text>
<text x="94.9" y="170.3">MCU RESET</text>
<text x="94.9" y="172.8">MCU SWDIO</text>
<text x="81" y="175.4">TP6</text>
<text x="81" y="177.9">TP7</text>
<text x="94.9" y="175.4">MCU SWCLK</text>
<text x="94.9" y="177.9">MCU PE10_USART5_TX</text>
<text x="81" y="180.5">TP8</text>
<text x="81" y="183">TP9</text>
<text x="81" y="185.5">TP10</text>
<text x="94.9" y="180.5">USB0 VBUS</text>
<text x="94.9" y="183">USB1 VBUS</text>
<text x="94.9" y="185.5">+20V</text>
<text x="81" y="188.1">TP11</text>
<text x="81" y="190.6">TP12</text>
<text x="94.9" y="188.1">AUXILIARY POWER IN</text>
<text x="94.9" y="190.6">+3V3</text>
<text x="81" y="193.2">TP13</text>
<text x="81" y="195.7">TP14-16</text>
<text x="94.9" y="193.2">ATECC608B DATA</text>
<text x="94.9" y="195.7">GND</text>
</g>
</svg>
